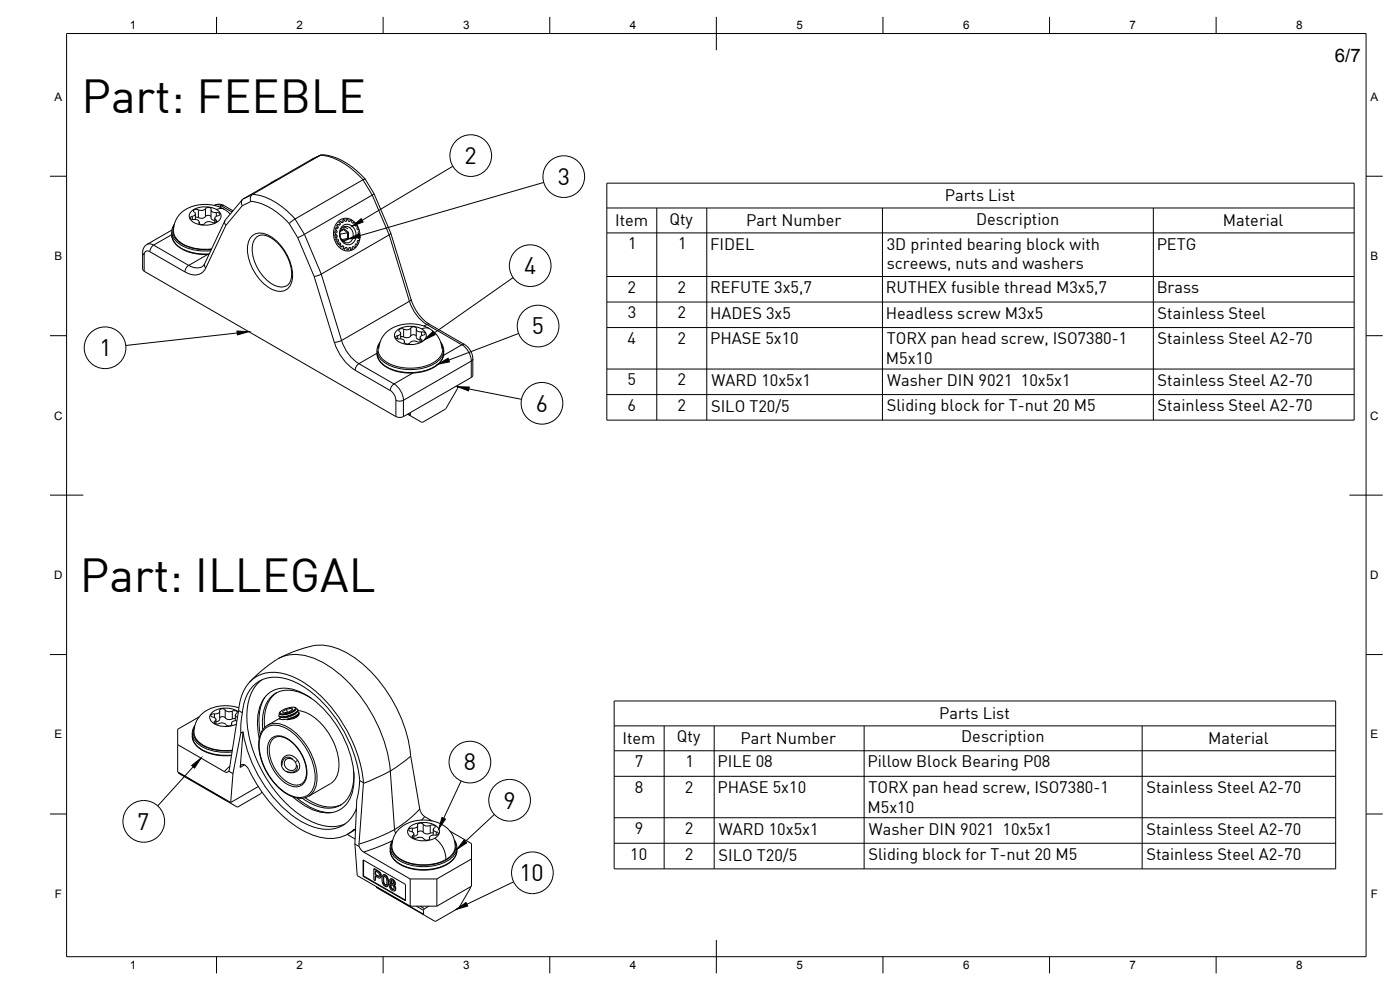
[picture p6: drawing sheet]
<svg xmlns="http://www.w3.org/2000/svg" width="420mm" height="297mm" viewBox="0 0 420 297" stroke-linecap="round" stroke-linejoin="round" font-family="sans-serif">
<!-- layer: Visible -->
<g fill="none" stroke="#000" stroke-width=".3">
<path d="M72.7 59.9l-5.1 6.1-.2 .9 .4 .7M81.3 54.8h.1M81.3 54.8v.1M81.8 54.6l-.4 .2M82.4 54.2h.1M82.4 54.2l-.2 .2M82.7 54h.1M82.7 54l-.3 .2M96.2 46.5l-2.9 1.4-20.3 11.8a1.38 1.38 0 0 0-.3 2M109.6 53.7l-2.7-2.6-3.6-2.6-3.5-1.5-3.4-.6-20.6 11.9-.7 1 .2 1.2M112.3 58.2l4.9 11.9-20.8 12.1-2.1 .7M112.3 58.2l-23 13.1"/>
<path d="M112.3 58.2l-2.7-4.5h-.3l-20.9 12.1-1.6 1.3M51.6 69l-7.5 4.3-.8 .7-.5 1.6v5.1M52.3 67.3l-.7 1.6v2l.6 1.7 1 1.2 2.2 1.3 2.3 .8 2.7 .4h2.3M57.6 63.3a6.8 6.8 0 0 1 8.4 .5 2.01 2.01 0 0 1-1 3 6.9 6.9 0 0 1-7.9-1 1.8 1.8 0 0 1 .5-2.5zM58.3 63.7l.3 .7-.9 .5M58.6 64.2v1.7M59.8 66.6v.5M61.7 62.6a2.3 2.3 0 0 1-2.8 .2l-.8 .3 .2 .6M61.7 62.6a.99 .99 0 0 1 1.2-.4 .99 .99 0 0 1 .6 1.2l.5 .3 1.8 .2 .2 .4-.6 .5M63.3 63v2.4a1.06 1.06 0 0 0 1.2 .7M63.3 64.9a1.31 1.31 0 0 0-2 .4 2.9 2.9 0 0 1-2.3-.1h-.4M64.4 61.6l.9-.3 1.2 .1 3.4 1.9"/>
<path d="M64.5 65.5v1.3M65.4 64.7a.73 .73 0 0 0-.9 .6 .73 .73 0 0 0 .5 .9 .96 .96 0 0 1-.7 .7 .96 .96 0 0 1-1-.3 2.02 2.02 0 0 0-2.3 .7l-1.1-.1a1.38 1.38 0 0 0-2.1-1.3l-.5-.2-.2-.4 .6-.4M67.5 66.2l-6.1 12.9-.8 .9M69.1 64.2l-1.7-1.3-2.5-1.1-2.6-.5-2.8 .2-2.5 .7-2.1 1.2-1.7 1.8-.8 1.9a5 5 0 0 0 3.1 6.4 14.8 14.8 0 0 0 8 1.2M77.4 70.8l1-.3 1.1 .1 2.1 .9 2.1 1.8 1.8 2.4 1.3 2.6 .7 3.4-.3 2.6-.6 1-.6 .4M100.3 70.4l.8 .1M100.4 69l.8 .2M100.5 70.6l.1 .6 .6-.1M100.5 69.3v.6M100.6 71.9l.8-.2 .2 .6M100.7 69.9v.5M100.8 71.8l.2 .6 .6-.1"/>
<path d="M100.8 71.3l.2 .5M100.9 68.5l-.1 .5M101.1 70.5l.1 .6M101.1 70.5l-.6 .1M101.2 69.2l-.1 .6-.8 .1M101.2 67.7l-.4 .1M101.2 67.7l.3 .4M101.2 69.2l-.7 .2M101.2 73.1l.8-.3 .3 .4M101.2 71.1l-.7 .3M101.3 72.6l-.4 .1M101.3 72.6l.3 .5"/>
<path d="M101.4 67.3h-.3M101.4 73.1l.3 .3 .6-.2M101.4 67.3l-.2 .4M101.5 68.1l-.6 .1-.1 .3M101.5 68.1l-.2 .5-.8-.1M101.6 66.7h.3l.3 .5M101.6 72.3l-.3 .3M102 70.2h.1M102.1 70.2v.7M102.1 73.8h-.4M102.1 73.8l.4 .3M102.2 67.2l-.4 .4-.4-.3"/>
<path d="M102.2 67.2l-.7 .1M102.3 66.4h-.4M102.3 66.4l.3 .5 .4-.3M102.3 66.4l-.4 .3M102.3 71.6l.9 .9M102.3 73.2l-.2 .6M102.4 74.1h-.3M102.7 68.4a2.23 2.23 0 0 1 2.6 .1 2.23 2.23 0 0 1 .7 2.5 1.9 1.9 0 0 1-1.7 1.9 1.9 1.9 0 0 1-2.1-1.5l-.2-1.6zM102.7 67.9a2.48 2.48 0 0 1 2.6-.4 2.48 2.48 0 0 1 1.5 2.3 2.66 2.66 0 0 1-2.9 3.5 3.5 3.5 0 0 1-1.2-5.4zM102.9 66l-.3 .1M102.9 66l.1 .6M102.9 68.2l1.5 .5"/>
<path d="M103 66.6l-.5 .1M103.1 74.5l-.3 .1M103.1 74.5l.4 .2M103.2 74l-.5-.3-.3 .4M103.2 74l-.1 .5M103.2 74h-.8M103.3 68.6l-1.2 .9M103.3 65.9h-.3M103.3 65.9l-.4 .1M103.5 74.7l-.3 .1M104 65.8h-.3M104 65.8v.6h-.5l-.2-.5"/>
<path d="M104 65.8h.5v.6l.5 .1 .2-.5M104.2 74.3v.6l-.3 .1M104.2 74.3l-.5-.1-.2 .5M104.2 74.3l-.6 .1M104.2 74.9h.5M104.6 71.7l-2 .2M104.6 69.7l-2.5 .5M104.7 74.9l-.4 .1M105.2 66h-.3M105.2 66l.4 .2M105.4 74.8l-.3 .1M105.4 74.8l-.2-.5h-.5v.6"/>
<path d="M105.6 66.2l-.1 .5 .4 .3 .4-.4M106.1 74.4l.3-.1-.3-.4-.4 .2 .1 .6-.4 .1M106.3 66.6l-.4 .1M106.3 66.6l.3 .4-.2 .5 .3 .4 .4-.3M106.9 73.5l.4-.1-.5-.3-.3 .4 .3 .5-.4 .3M107.1 67.6l-.3 .1M107.2 67.6l.2 .5M107.4 68.1l-.3 .3 .2 .6 .5-.1M107.8 68.9h-.4M107.8 68.9l.1 .5-.4 .2v.6l.5 .1 .1 .5M107.8 72.2l-.4-.1-.3 .5 .4 .4-.2 .4M107.8 72.2l-.3 .1"/>
<path d="M108.1 70.8l-.5 .1-.1 .6 .5 .2-.2 .5M108.1 70.8l-.4 .1M117.3 70l6.1 20.1 1.8 3.7 1.5 1.7 1.8 1.5 11.4 6.7 1.5 1.8 .5 1.9v5.2l-.2 .4-20.6 12-.9 .2-1.4-.2-75.5-43.6-.5-.7M119.2 99.1a6.8 6.8 0 0 1 8.4 .5 2.01 2.01 0 0 1-1.1 3 6.9 6.9 0 0 1-7.8-.9 1.8 1.8 0 0 1 .5-2.6zM120.2 100v1.7M124.9 98.9v2.3a1.06 1.06 0 0 0 1.2 .8M113.7 104.7l.2-1.7 .6-1.3 .9-1.4 1.1-1 1.5-1 1.5-.6 3.6-.6 2 .2 1.9 .4 2.7 1.4 1.2 1.1 .8 1.3 .6 1.4 .3 1.8M114.1 102.7l-.9 1.8v1.8l.3 1.3 .9 1.4 1.7 1.3 2 .8 2.8 .7 1.7 .1 2.8-.1 2.5-.6 2-.8 1.8-1.3 1.1-1.4 .4-1.5-.1-1.7-.9-1.8M119.3 100.7a.73 .73 0 0 0 .9-.5 .73 .73 0 0 0-.5-.9 .96 .96 0 0 1 .7-.7 .96 .96 0 0 1 1 .3 2.02 2.02 0 0 0 2.3-.8 .95 .95 0 0 1 1 .1 .95 .95 0 0 1 .4 1l.5 .3 1.8 .3 .2 .3-.6 .5a.73 .73 0 0 0-.9 .5 .73 .73 0 0 0 .5 .9v.3l-.5 .3-.9-.1M119.3 100.7l-.6 .4 .4 .5a2.23 2.23 0 0 1 2.3 .7v.3M121.4 102.4v.5M123.3 100.8a2.26 2.26 0 0 1-2.7 .2h-.3"/>
<path d="M124.9 100.8l-.8-.4-.8 .4M125.2 102.5a2.06 2.06 0 0 0-2.6 .7l-.9-.1-.4-.5M126.1 101.3v1.3M137.2 116.7l-3.4 5.9M137.3 115.6l-.1 1.1M122.3 124.3l4.3 2.4M123.1 123.8v.8M123.2 124.6l.1 .2M133.8 122.5l-7.2 4.2M93.7 193.8l-5.1 1.5-4.8 2.2M93.7 193.8a16.3 16.3 0 0 1 12.3 3.3 42.6 42.6 0 0 1 17.3 29.8l2.8 16.2 .9 1.6 2.7 1.6M58.5 217.7l-.7 1.6v2.2l.7 1.6 1.2 1.3 2 1.2 2.5 .8 2.7 .4 2.6-.1"/>
<path d="M59.8 215.1l-6.5 3.7v12.8l15.9 9.2M63.9 215.2a.73 .73 0 0 1 .9 .5 .73 .73 0 0 1-.5 .9 .96 .96 0 0 0 .7 .7 .96 .96 0 0 0 1-.3 2.07 2.07 0 0 1 2.3 .7h.9l.3-.5M64.3 214.2h-.6l-.4 .3 .1 .4 .5 .3M64.8 215.9v1.3M65.9 213.3l-.3 .7-1.3 .2M65.9 213.3a1.11 1.11 0 0 1 1-.6 1.11 1.11 0 0 1 1 .6l.9 .3 .9-.2M65.9 215.8a1.06 1.06 0 0 1-1.1 .8M65.9 213.5v2.3M65.9 215.4a1.29 1.29 0 0 1 2 .3 2.9 2.9 0 0 0 2.4-.1h.3M69.5 217v.5M69.7 213.3l1-.1 .4 .3v.4l-.5 .8 .7 .5M70.6 214.6v1.7"/>
<path d="M71.1 216.3l-1.2 .2-.4 .7M71.1 216.3h.1M71.6 213.6a6.9 6.9 0 0 0-8.2 .4 2.17 2.17 0 0 0 1.5 3.4 7.7 7.7 0 0 0 6.1-.1M71.6 213.2a11.9 11.9 0 0 1 6.7-10.8 14.1 14.1 0 0 1 12 1.9 42 42 0 0 1 18.8 30.5M71.7 212.4l-1.9-.5-2.3-.2-2.5 .3-1.9 .6-1.8 1-1.3 1.2-1 1.5-.6 1.7a4.9 4.9 0 0 0 3.3 6 14.9 14.9 0 0 0 8 1.1M72.3 219.9v-2.5l.4-3.5-1.1-.7-3 18.2M72.3 219.9l-2.4 12.2M72.7 213.9a11.1 11.1 0 0 1 6.3-10.1 13.3 13.3 0 0 1 11.4 1.8 39.4 39.4 0 0 1 17.6 28.6M72.9 219.6a39.6 39.6 0 0 0 17.5 26.9 12.7 12.7 0 0 0 12.4 1.2 9.5 9.5 0 0 0 4.2-5.1M72.9 219.6l-.6 .3M72.9 219.6l-.8 10.6M74.9 204.6l4.6-4.2a20.9 20.9 0 0 1 6.8-3.8 17.9 17.9 0 0 1 13.4 4 44.9 44.9 0 0 1 17.4 30.7l1.3 17.6 .3 1.1"/>
<path d="M78.6 204a12.5 12.5 0 0 0-4.5 9.9 38.5 38.5 0 0 0 18.6 32.2 12.5 12.5 0 0 0 10.8 1.1M79.5 209.2a15.6 15.6 0 0 0-1.4 11.2M83.1 207.8a10.1 10.1 0 0 0-3.8 9.2l.1 1.3M83.9 215.6l.1 .2M84 215.7v.1M84.1 215.2h.1M84.3 213.4a5.2 5.2 0 0 1 4.4-1 4.7 4.7 0 0 1-4.1 1.8l-.6-.3zM86 212.8l.3 .9M86.1 215.9l.4-.1a6 6 0 0 0 3.2-1.6v-.3l-.1 .8-1 .7zM87.5 212.5l.4 .4-1.2 .7-1.6 .3-.3-.4 1.2-.7M87.5 212.5l-1.5 .3M87.5 212.5l.2 .5"/>
<path d="M88.2 212.2l.7 .3a5 5 0 0 1-4 1.9l-1.1-.2 .4-.7M88.8 212.9a5.8 5.8 0 0 1-4.7 1.5M88.9 212.7l.5 .3a6.1 6.1 0 0 1-5.7 1.8l.1-.5M89.3 213.5a5.4 5.4 0 0 1-5.2 1.7M89.3 213.5h.1M89.3 213.5l.4 .4a6.1 6.1 0 0 1-5.7 1.8l.1-.5M89.4 212.9v.2a5.4 5.4 0 0 1-4.7 2.1l-.8-.1-.2-.3M89.4 213.2a13.6 13.6 0 0 1 9.4 7.1 15.3 15.3 0 0 1 2.5 12.1 4.9 4.9 0 0 1-2.1 2.7l-7.2 4.1-2.1 .3-2-.4-2.3-1.2-2-1.5-1.7-1.9-1.8-2.7-1.5-3.2-.9-3.8v-2.7l.4-1.8 1-1.7 1-.9 3.8-2.2M89.5 214.4l-.6 .6-1.2 .7M89.7 213.8v.1M93.5 209.6a10.7 10.7 0 0 0-10.2-1.9 9.1 9.1 0 0 0-4.5 8.6l.1 2.6M53.3 223.4l14.1 8.1 .7 .2 .5-.3"/>
<path d="M53.6 231.7l.1 .3M53.6 232l17.6 10.1M67.7 239.9v.1M67.7 240l.1 .2M68.6 231.4l1.3 .7M69.9 232.1l-.7 8.7M72.1 230.2a.92 .92 0 0 1 .7-.8 .92 .92 0 0 1 1 .3l.3 .3a45.2 45.2 0 0 0 16.3 18.9 14.3 14.3 0 0 0 13.8 1.5l2.1-1.5 .4-.1M77.5 236l-8.3 4.8M77.8 221.6a15.4 15.4 0 0 1 1.8-12.5 8.1 8.1 0 0 1 9.7-1.8 29.5 29.5 0 0 1 15.1 16.9 21.3 21.3 0 0 1 1 14.6 7.8 7.8 0 0 1-10.7 4.5 19.7 19.7 0 0 1-6.8-4.2M78.6 237.6l-.4 .6-7 3.9M82.4 221.3l1.7-.3 2 .7 2.3 1.8 1.7 2.2 1.4 3 .5 2.7-.4 2.4-.4 .8-.8 .6M85.1 227.3l1.4-.7 1.2 .1 .8 .6 1 1.1 .4 1v.9l-.4 .8-.8 .5-.9 .3-1.5-.2-.9-.6-.6-.7-.4-1.1 .2-1.1z"/>
<path d="M85.6 228a1.99 1.99 0 0 1 2.7 .3 1.99 1.99 0 0 1 0 2.7 2.1 2.1 0 0 1-2.4-.6 2.1 2.1 0 0 1-.3-2.4zM87.9 227.8l-1.1-.6-1.1 .1-.8 1-.2 1.4M89.1 239.4a16.1 16.1 0 0 0 10.3 4.4M89.1 229.5l.1 1.1-.7 .8-1.4 .3-1.2-.3M91.5 239.3a11 11 0 0 0 11 2.1M106.1 231.5a10.7 10.7 0 0 1-3.4 9.7 9.1 9.1 0 0 1-9.8-.3l-2.2-1.4M107.9 234.2l-.3 3.6-.5 2.3-.6 13.1M107.9 234.2l1.2 .7M109.1 234.9l-1.3 19.1M104.2 250.3l2.4 1.4M106.5 253.2l.7 9.5 15.9 9.2M106.5 253.2l1.3 .8"/>
<path d="M106.7 248.9l-2.4 1.4M107.8 254l.5 .9 .8 .7 14 8.1M109 258l12.7 7.4v4.9l-12.7-7.4zM109.1 258.1v4.7M117.9 252l-.7 1.5-.1 2 .4 1.2 .9 1.4 1.7 1.3 1.9 .9 2.8 .6 1.7 .2 2.2-.1 2.5-.4 2.1-.8 2.1-1.3 1.1-1.3 .6-1.6v-2l-.8-1.6M119.5 249l2.2-1.7 2.5-.9 2.5-.4 3.3 .4 2.4 .8 2 1.5 1.5 2 .6 2.1a4.6 4.6 0 0 1-2.8 5.2 14.2 14.2 0 0 1-14.6-1 4.2 4.2 0 0 1-1.4-4.1l.7-2.4zM123.1 248a6.8 6.8 0 0 1 8.5 .5 2.01 2.01 0 0 1-1.1 3 6.9 6.9 0 0 1-7.8-.9 1.8 1.8 0 0 1 .4-2.6zM124.2 250.2v1.3M125.3 247.8v2.3M125.3 249.7a1.31 1.31 0 0 1 2.1 .3 2.9 2.9 0 0 0 2.3-.1h.3M125.3 250.1a1.06 1.06 0 0 1-1.1 .8M128.9 251.3v.5"/>
<path d="M128.9 251.5a1.11 1.11 0 0 1-1 .6 1.11 1.11 0 0 1-1-.7 2.99 2.99 0 0 0-2.4 .2l-.6-.2-.2-.5a.72 .72 0 0 0 .5-.9 .72 .72 0 0 0-.9-.5l-.6-.5 .4-.5a2.23 2.23 0 0 0 2.2-.7 .94 .94 0 0 1 .8-.9 .94 .94 0 0 1 1.1 .6 2.56 2.56 0 0 0 2.6 0l.6 .2 .2 .5a.72 .72 0 0 0-.5 .9 .72 .72 0 0 0 .8 .5l.7 .4-.5 .5a2.23 2.23 0 0 0-2.2 .7v.3M130 248.9v1.7M135 249.4l6.5 3.7v12.8l-10.4 6M141.5 257.7l-10.4 6M109.1 262.8l12.6 7.3M109.1 262.8l-.1 .1M112.2 260.7l1.6 .8M112.2 260.7l1.4 .9M112.2 260.7v3.3l.4 .2M112.6 261.3l1.1 .7 .2 .5-.2 .5-1.1-.5zM112.7 262.4l1.1 .5M112.7 261.4v1"/>
<path d="M112.7 262.9l-.1 1.3M112.7 262.4l-.1 .1M113 266l.1 .3 17.5 10.1M113.6 261.6l.6 .7 .1 .5M113.8 261.5l.4 .5 .2 .7M113.8 261.5l-.2 .1M114.3 262.8l-.4 .7-1.3-.7v1.4M114.4 262.7l-.4 .7M114.4 262.7l-.1 .1M114.9 262.6l.3-.1 .5 .2 .6 .9 .1 1.7-.3 .8-.7-.2-.5-.8-.3-1.6zM115 264l.1 1 .4 .6M115.1 263.9l.2 1.1 .4 .5"/>
<path d="M115.1 263.9l-.1 .1M115.2 263l-.2 1M115.2 263l.5 .1 .4 .8-.1 1.5-.2 .2h-.3M115.3 262.9l-.1 .1M115.3 262.9l-.2 1M115.7 262.5l-.7 .1M115.7 262.5l.6 .7 .3 1-.1 1.3-.4 .5M115.7 265.5h.2M115.7 262.5l-.2 .1M115.7 265.5l-.2 .1M117.1 263.8h.8M117.2 265.9l.1 .5 .4 .4"/>
<path d="M117.2 265.9l.1-.4h.3l.6 .6v.7h-.5M117.3 265.1l-.3 .1M117.3 264.5l.4 .7M117.3 264.5l.3-.3 .4 .3 .2 .6-.5 .1M117.3 265.8l.6 .9M117.3 265.8l-.1 .1M117.4 265.5l-.1 .3M117.4 264.4l.5 .7M117.4 264.4l-.1 .1M117.5 264.2l-.1 .2M117.7 263.9l-.4-.2-.3 .3-.1 .5 .4 .6-.4 .2v.8l.5 .8 .6 .4 .5-.1 .1-.5M117.7 263.9l.6 .5 .2 .8"/>
<path d="M117.9 263.8l.5 .5 .3 .8M117.9 263.8l-.2 .1M117.9 265.1l.2 .1M117.9 266.7l.3 .1M117.9 265.1l-.2 .1M117.9 266.7l-.2 .1M118.3 265.6l.5 1M118.5 265.2l-.1 .3-.3 .1 .5 1.1M118.7 265.1l-.3 .4M118.7 265.1l-.2 .1M118.8 266.6l-.4 .7M118.8 266.6l-.2 .1"/>
<path d="M123.1 263.7v8.2M123.1 271.9h8M123.1 263.7h8M127.1 273.1v1.2M127.1 274.3l.1 .2M128.7 271.9l-1.3 .7-.3 .5M131.1 263.7v8.2M137.6 272.5l-7 3.9M141.2 266l-3.6 6.5"/>
</g>
<!-- layer: Visible Narrow -->
<g fill="none" stroke="#000" stroke-width=".3">
<path d="M73 59.7a5.7 5.7 0 0 1 5.9-.8 23 23 0 0 1 9.7 6.8l2.8 4.6 5 11.9 6.1 20 20.4-11.8M93.3 47.9a5.7 5.7 0 0 1 6-.7 23 23 0 0 1 9.6 6.7l2.8 4.6 5.1 12 6.1 19.9M42.8 75.8l.5 .7M43.3 76.5v4.9M43.3 76.5a1.03 1.03 0 0 1 .5-1.1 1.03 1.03 0 0 1 1.2 .1l10.5 6.1M44.1 73.3l1.1-.1 .9 .3-.7 .7-.4 1.3M51.5 70.4l-5.4 3.1 10.5 6.1M51.6 70.5a6.1 6.1 0 0 0 4.9 4.9l3.5 .8h2.8M51.6 69.6a6.3 6.3 0 0 0 5.1 5l3.7 .7 2.9-.1M52.2 67.8a4.1 4.1 0 0 0 2.2 5.3 14.6 14.6 0 0 0 9.1 1.7M56.6 79.6l1.3 .6 1.2 .2 1.5-.4M56.6 79.6l-.6 .6-.5 1.4"/>
<path d="M57.7 64.9v1M59.5 63v2.3M59.7 66.8v.2M61.4 79.1v.7l.3 .6M61.7 62.6v2.4M62.3 76.4l-5.7 3.2M64.5 61.6l1.1-.2a1.22 1.22 0 0 0 1.4 .2l.3 .1M64.8 66v.7M64.9 63.8v1.1M65.9 62.1l.6-.3 3.1 1.8M67.2 62.7l-1.1-.1-1.2 .3M75.3 60.4a18.4 18.4 0 0 1 11.5 6.7l2.5 4.2 5 11.6 6 19.8 2.2-.6a12.6 12.6 0 0 0 5.2 7l-.9 1.1-.2 .9a15.1 15.1 0 0 1-6.2-8.4"/>
<path d="M75.3 60.5l-2.6 1.2-4.9 5.9-6.1 12.8M75.3 71.1a4.2 4.2 0 0 1 5.7-.3 14.7 14.7 0 0 1 6.7 12.9 3.8 3.8 0 0 1-5.7 3.3 14.4 14.4 0 0 1-7.7-13.4l.2-.9zM77.5 70.8a5.7 5.7 0 0 0-1.5 6.6 12.1 12.1 0 0 0 7.8 8.7l1.6-.1 .7-.3M102.2 69.2l1.1-.6 1.3 1.1v2l-1.4 .8-.7-.6M103.1 68.9l1.2 1v1.7l-1.2 .7M107.4 68a3.7 3.7 0 0 0-3.9-2.5 3.7 3.7 0 0 0-3.3 3.3 5.1 5.1 0 0 0 4.4 6.5 4.2 4.2 0 0 0 3.4-4.5M107.4 68.1l.4 .8M107.9 69.4l.1 .9M61.7 80.4a3.8 3.8 0 0 1-5.3 1.6l-.9-.4M121.1 98.8v2.3M122.9 90.4a12.6 12.6 0 0 0 5.2 7M123.3 98.4v2.4"/>
<path d="M123.4 89.8l-.5 .6M126.5 99.6v1.1M128.1 97.4l10.5 6-5.5 3.2M128.1 97.4l-.9 .4M128.8 98.6l-1.1-.2-1.1 .3M128.9 97.3l-.8 .1M106.6 111.1l10.5 6.1M113.2 106a6.1 6.1 0 0 0 4.9 5 14.6 14.6 0 0 0 13.7-2.1 4.1 4.1 0 0 0 1.4-2.9M113.2 105.1a6.1 6.1 0 0 0 4.9 5 14.6 14.6 0 0 0 13.7-2.1 4.1 4.1 0 0 0 1.4-2.9M113.2 106l-5.5 3.1 10.5 6.1M118.2 115.2l-.6 .6-.5 1.3 1.2 1.3 .5 1.7M118.2 115.2a6.3 6.3 0 0 1 2.9 4.9"/>
<path d="M119.3 100.7v1M121.3 102.6v.2M123.9 111.9l-5.7 3.3M126.4 101.8v.7M132.4 103.2a3.9 3.9 0 0 1-1.8 5.2 14.5 14.5 0 0 1-15.6-.5 3.7 3.7 0 0 1-1.1-4.7M139.4 103.3l-.8 .1a6.3 6.3 0 0 1 2.8 4.9M141.4 108.3v4.9M141.4 108.3l-20.3 11.8M141.9 107.7l-.5 .6M121.1 120.1l-.9 .2-1.4-.2v4.9M121.1 120.1v4.9M122.4 124.2l.7 .4"/>
<path d="M57.7 220a6.3 6.3 0 0 0 5.3 5l3.7 .7 3-.1M58.4 218.2a4.1 4.1 0 0 0 2.2 5.4 14.7 14.7 0 0 0 9.1 1.6M64.3 214.2v1.1M64.5 216.4v.7M67.6 213v2.4M69.5 217.2v.2M69.7 213.4v2.3M79.5 218.6a5.3 5.3 0 0 1 6.7 .1 18.2 18.2 0 0 1 8.3 15.9 4.8 4.8 0 0 1-7.2 4.1 17.9 17.9 0 0 1-9.5-16.4 5.8 5.8 0 0 1 1.7-3.7zM80.3 217.6a7.1 7.1 0 0 1 7.7 1.7 18.8 18.8 0 0 1 7 15.7 5.5 5.5 0 0 1-2.4 3.9M53.6 231.8l14.1 8.2M57.7 220.9a6.3 6.3 0 0 0 5.2 5l3.7 .7 2.9-.1M69 229.9l-1.7 1.6"/>
<path d="M73.4 229.5l-1.3 .7M81.4 221.6a3.8 3.8 0 0 1 4.8 0 12.7 12.7 0 0 1 5.8 11.3 3.3 3.3 0 0 1-4.9 2.8 12.5 12.5 0 0 1-6.8-11.8l.2-.9zM82.4 221.3a5.3 5.3 0 0 0-1.3 6.1 11.2 11.2 0 0 0 7.3 8.1h1.4l.7-.3M84.9 230.7h.2M89.3 228.1l-.6 .5M123.3 226.9a41.9 41.9 0 0 1-14.2 8.2M106.3 248.8l-.3 .2M117.1 255.2a6.1 6.1 0 0 0 5 4.9 14.6 14.6 0 0 0 13.7-2 4.1 4.1 0 0 0 1.3-2.9M117.1 254.3a6.1 6.1 0 0 0 5 5 14.6 14.6 0 0 0 13.7-2.1 4.1 4.1 0 0 0 1.3-2.9M117.7 252.3l-4.7 2-3.9 1.3M117.8 252.5a4 4 0 0 0 1.9 5.1 14.5 14.5 0 0 0 15.5-.5 3.8 3.8 0 0 0 1.3-4.6M123.7 248.5v1.1"/>
<path d="M123.8 250.7v.7M126 242.7l-3.2 3.1-4.2 3-4.9 2.3-6 2.2M127 247.3v2.4M127.5 245l-1 1.1M128.9 251.5v.2M129.1 247.7v2.3M130.5 251.5l1.4 1.3 1 1.3 .6 1.7 .3 2.1M130.9 249.6v1M113 266.2l14.1 8.1M113.3 261.2l-.1 .1M113.4 262.8l-.1 .1M116.6 264.7l-.1 .1"/>
<path d="M124.9 271.9l2.2 1.2M126.1 271.9l1.3 .8"/>
</g>
<!-- layer: Border -->
<g fill="none" stroke="#000" stroke-width=".3">
<path d="M20 10.1h390v276.9h-390zM65 5.1v5M115 5.1v5M165 5.1v5M215 5.1v10M265 5.1v5M315 5.1v5M365 5.1v5M15 52.9h5M410 52.9h5M15 100.7h5M410 100.7h5"/>
<path d="M15 148.6h10M405 148.6h10M15 196.4h5M410 196.4h5M15 244.2h5M410 244.2h5M65 287v5M115 287v5M165 287v5M215 282.1v9.9M265 287v5M315 287v5"/>
<path d="M365 287v5"/>
</g>
<!-- layer: BOM -->
<g fill="none" stroke="#000" stroke-width=".3">
<path d="M135.9 49.9l-27.2 16.2M163.2 54.7l-55.3 16M182.1 55h224.3v71.1h-224.3zM182.1 62.4h224.3M182.1 69.9h224.3M197.1 62.4v63.7M212.1 62.4v63.7M264.8 62.4v63.7M346.1 62.4v63.7M71.2 99.9l-33.5 3.8M154 83.3l-23.8 16.7M182.1 83h224.3"/>
<path d="M182.1 90.6h224.3M182.1 98.3h224.3M140.7 116.7l15.8 3.1M155.6 100.1l-20.9 7.9M182.1 110.7h224.3M182.1 118.4h224.3M184.3 210.3h216.6v50.4h-216.6zM184.3 217.8h216.6M199.3 217.8v42.9M214.3 217.8v42.9M259.3 217.8v42.9M342.8 217.8v42.9"/>
<path d="M58 230.1l-10.7 11.7M138.4 234.3l-5.2 11.2M184.3 225.3h216.6M184.3 232.9h216.6M148.4 244.4l-8.7 8.1M184.3 245.3h216.6M184.3 253h216.6M154.1 264.6l-14 6.7"/>
<circle cx="141.3" cy="46.7" r="6.3"/>
<circle cx="169.2" cy="53" r="6.3"/>
<circle cx="159.1" cy="79.7" r="6.3"/>
<circle cx="161.5" cy="97.8" r="6.3"/>
<circle cx="31.5" cy="104.3" r="6.3"/>
<circle cx="162.7" cy="121" r="6.3"/>
<circle cx="141" cy="228.7" r="6.3"/>
<circle cx="43.1" cy="246.4" r="6.3"/>
<circle cx="152.9" cy="240.1" r="6.3"/>
<circle cx="159.8" cy="261.9" r="6.3"/>
</g>
<path d="M104.6 71.7l3.2-1.5 .3 1.1zM105.7 67.9l2.7-2.3 .6 1zM71.1 99.3l3.6 .2-3.5 1zM127.4 102l2.5-2.5 .7 .9zM131.4 109.3l3.1-1.8 .4 1.1zM137.3 116l3.5 .1-.2 1.2zM57.5 229.7l2.8-2.2-1.9 2.9zM132.6 245.3l1.1 .5-2 2.9zM139.3 252.1l.7 .8-2.9 2zM136.9 272.8l2.9-2 .6 1.1z" fill="#000" stroke="#000" stroke-width=".3"/>
<g font-size="14">
<text x="24.5" y="34">Part: FEEBLE</text>
<text x="24" y="177.7">Part: ILLEGAL</text>
</g>
<g font-size="7">
<text x="139.4" y="49.2">2</text>
<text x="167.4" y="55.5">3</text>
<text x="157.3" y="82.2">4</text>
<text x="159.6" y="100.3">5</text>
<text x="29.9" y="106.9">1</text>
<text x="160.8" y="123.5">6</text>
<text x="139.2" y="231.2">8</text>
<text x="151.1" y="242.6">9</text>
<text x="41.2" y="248.9">7</text>
<text x="155.9" y="264.4">10</text>
</g>
<text font-size="5.6" x="400.6" y="18.6">6/7</text>
<g font-size="4.9">
<text x="283.5" y="60.4">Parts List</text>
<text x="184.6" y="67.9">Item</text>
<text x="200.9" y="67.4">Qty</text>
<text x="223.9" y="67.9">Part Number</text>
<text x="292.9" y="67.4">Description</text>
<text x="367" y="67.9">Material</text>
<text x="188.5" y="74.8">1</text>
<text x="203.5" y="74.8">1</text>
<text x="213.1" y="74.9">FIDEL</text>
<text x="266.1" y="74.9">3D printed bearing block with</text>
<text x="347.1" y="74.9">PETG</text>
<text x="266.1" y="80.8">screews, nuts and washers</text>
<text x="188.3" y="87.9">2</text>
<text x="203.3" y="87.9">2</text>
<text x="213.1" y="88">REFUTE 3x5,7</text>
<text x="265.8" y="88">RUTHEX fusible thread M3x5,7</text>
<text x="347.1" y="88">Brass</text>
<text x="188.4" y="95.6">3</text>
<text x="203.3" y="95.6">2</text>
<text x="213.1" y="95.7">HADES 3x5</text>
<text x="265.8" y="95.7">Headless screw M3x5</text>
<text x="347.4" y="95.7">Stainless Steel</text>
<text x="188.3" y="103.2">4</text>
<text x="203.3" y="103.2">2</text>
<text x="213.1" y="103.3">PHASE 5x10</text>
<text x="266.2" y="103.3">TORX pan head screw, ISO7380-1</text>
<text x="347.4" y="103.3">Stainless Steel A2-70</text>
<text x="265.8" y="109.2">M5x10</text>
<text x="188.3" y="115.6">5</text>
<text x="203.3" y="115.6">2</text>
<text x="213.5" y="115.7">WARD 10x5x1</text>
<text x="266.3" y="115.7">Washer DIN 9021 10x5x1</text>
<text x="347.4" y="115.7">Stainless Steel A2-70</text>
<text x="188.3" y="123.3">6</text>
<text x="203.3" y="123.3">2</text>
<text x="213.4" y="123.7">SILO T20/5</text>
<text x="266.1" y="123.4">Sliding block for T-nut 20 M5</text>
<text x="347.4" y="123.4">Stainless Steel A2-70</text>
<text x="281.9" y="215.8">Parts List</text>
<text x="186.8" y="223.3">Item</text>
<text x="203.2" y="222.8">Qty</text>
<text x="222.2" y="223.3">Part Number</text>
<text x="288.5" y="222.7">Description</text>
<text x="362.5" y="223.3">Material</text>
<text x="190.5" y="230.2">7</text>
<text x="205.7" y="230.2">1</text>
<text x="215.3" y="230.3">PILE 08</text>
<text x="260.3" y="230.3">Pillow Block Bearing P08</text>
<text x="190.5" y="237.9">8</text>
<text x="205.5" y="237.9">2</text>
<text x="215.3" y="238">PHASE 5x10</text>
<text x="260.7" y="238">TORX pan head screw, ISO7380-1</text>
<text x="344.1" y="238">Stainless Steel A2-70</text>
<text x="260.3" y="243.8">M5x10</text>
<text x="190.6" y="250.3">9</text>
<text x="205.5" y="250.3">2</text>
<text x="215.8" y="250.4">WARD 10x5x1</text>
<text x="260.8" y="250.4">Washer DIN 9021 10x5x1</text>
<text x="344.1" y="250.4">Stainless Steel A2-70</text>
<text x="189.1" y="257.9">10</text>
<text x="205.5" y="257.9">2</text>
<text x="215.6" y="258.4">SILO T20/5</text>
<text x="260.6" y="258">Sliding block for T-nut 20 M5</text>
<text x="344.1" y="258">Stainless Steel A2-70</text>
</g>
<g font-size="3.5">
<text x="39" y="8.8">1</text>
<text x="89" y="8.8">2</text>
<text x="139" y="8.8">3</text>
<text x="189" y="8.8">4</text>
<text x="239" y="8.8">5</text>
<text x="289" y="8.8">6</text>
<text x="339" y="8.8">7</text>
<text x="389" y="8.8">8</text>
<text x="16.3" y="30.2">A</text>
<text x="411.3" y="30.2">A</text>
<text x="16.3" y="78">B</text>
<text x="411.3" y="78">B</text>
<text x="16.2" y="125.9">C</text>
<text x="411.2" y="125.9">C</text>
<text x="16.2" y="173.7">D</text>
<text x="411.2" y="173.7">D</text>
<text x="16.3" y="221.6">E</text>
<text x="411.3" y="221.6">E</text>
<text x="16.4" y="269.4">F</text>
<text x="411.4" y="269.4">F</text>
<text x="39" y="290.8">1</text>
<text x="89" y="290.8">2</text>
<text x="139" y="290.8">3</text>
<text x="189" y="290.8">4</text>
<text x="239" y="290.8">5</text>
<text x="289" y="290.8">6</text>
<text x="339" y="290.8">7</text>
<text x="389" y="290.8">8</text>
</g>
</svg>
